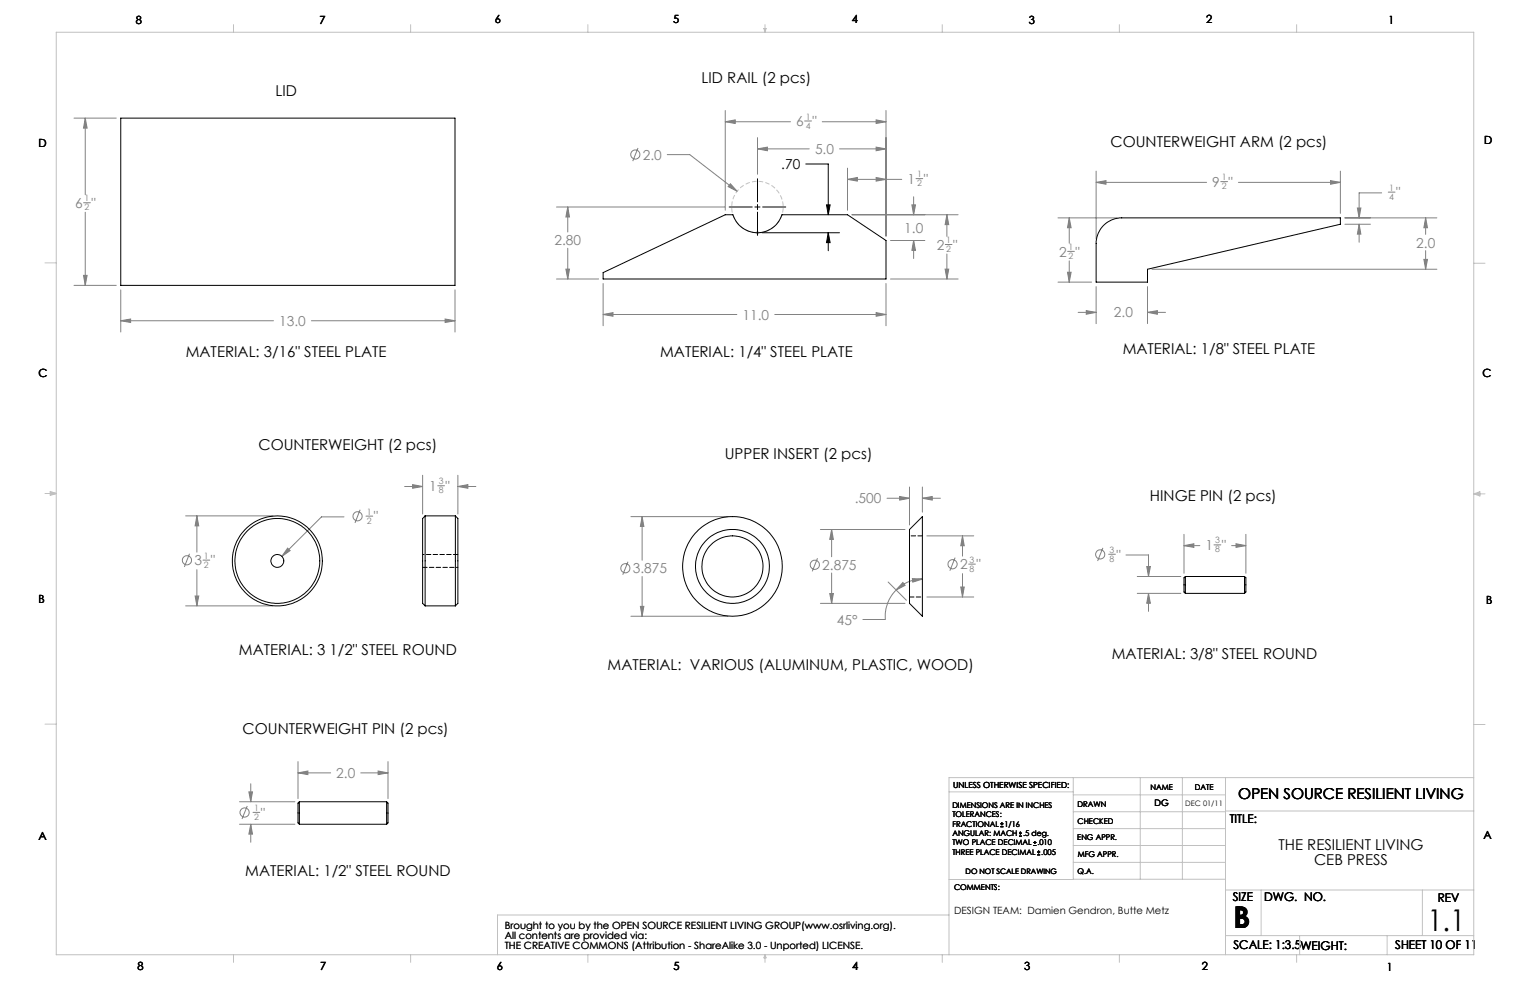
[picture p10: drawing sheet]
<svg xmlns="http://www.w3.org/2000/svg" width="432mm" height="279mm" viewBox="0 0 432 279" stroke-linecap="round" stroke-linejoin="round" font-family="sans-serif">
<g fill="none" stroke="#808080" stroke-width=".28">
<path d="M20.9 33.3h11.9M24.1 33.3l.5 2.9h-1zM24.1 33.3v21.6M204.7 34.4l2.8-.6v1.1zM204.7 31.2v28.1M204.7 34.4h18.4M213.8 38.8v10.4M227.1 34.1h1.9M232.1 34.4h17.9M247.3 33.8l2.7 .6-2.7 .5zM250 31.2v35.4M23.6 57.2h1.9"/>
<path d="M24.1 59.9v20.6M157.1 58.4h47.4M160.2 58.4l.5 2.8h-1zM160.2 58.4v7.1M180.1 41.8l-1.5 3.7M188.3 43.6h6.4l13.3 10.4M206.1 51.9l1.9 2.1-2.5-1.3zM213.8 42l2.8-.5v1zM213.8 42h14.6M236.9 42h13.1M239.2 50.6l2.8-.5v1zM239.2 47.4v11.9"/>
<path d="M239.2 50.6h15.3M247.3 41.5l2.7 .5-2.7 .5zM247.3 50.1l2.7 .5-2.7 .5zM257.4 57.8h1l-.6 2.8zM257.8 55.5v5.1M258.5 50.4h1.9M309.4 51.5l2.7-.5v1zM309.4 48.3v19.2M309.4 51.5h31.1M344.5 51.3h2M349.5 51.5h28.8M375.5 51l2.8 .5-2.8 .5z"/>
<path d="M378.3 48.3v11.9M383.1 58.7h1l-.5 2.8zM389.9 54.4h-6.3v7.1M391.8 54.2h1.9M23.6 77.7h1l-.5 2.8zM157.1 78.7h11.8M159.7 76h1l-.5 2.7zM160.2 70.1v8.6M240.5 60.6h29.9M251.3 67.9h9.7M251.3 78.7h19.1M257.8 67.9l.6 2.8h-1z"/>
<path d="M257.8 67.9v5.1M266.7 76h1.1l-.6 2.7zM266.8 69h1.9M267.2 60.6l.6 2.8h-1.1zM267.2 60.6v6.1M267.2 71.7v7M298.6 61.5h16.7M298.6 79.6h9.5M301.3 76.8h1l-.5 2.8zM301.3 70.9h1.9M301.8 61.5l.5 2.8h-1zM301.8 61.5v7.2"/>
<path d="M301.8 73.6v6M325.1 76h80.4M379.6 61.5h25.9M379.6 63.3h7.2M383.6 63.3l.5 2.8h-1zM383.6 63.3v5.1M401.8 73.2h1.1l-.6 2.8zM402.3 61.5l.6 2.8h-1.1zM402.3 61.5v4.6M402.3 70.7v5.3M20.9 80.5h11.9M34.1 90.5l2.8-.5v1z"/>
<path d="M34.1 81.8v11.9M34.1 90.5h43.1M87.9 90.5h40.5M125.6 90l2.8 .5-2.8 .5zM128.4 81.8v11.9M170.2 88.8l2.8-.6v1.1zM170.2 80v11.9M170.2 88.8h37.8M218.7 88.8h31.3M247.3 88.2l2.7 .6-2.7 .5zM250 80v11.9M304.3 88.2h5.1"/>
<path d="M306.6 87.7l2.8 .5-2.8 .5zM309.4 80.9v10.4M323.8 88.2l2.8-.5v1zM323.8 80.9v10.4M323.8 88.2h5.1M114.2 137.3h5.1M116.5 136.8l2.8 .5-2.8 .5zM119.3 134.1v11M123.5 137.1h1.9M129.2 137.3l2.8-.5v1zM129.2 134.1v11M129.2 137.3h5.1"/>
<path d="M256.7 137.4v10.8M260.3 137.4v7.1M52.4 145.6h24.6M53.5 156.3l-1.5 3.7M55.6 145.6l.5 2.8h-1zM55.6 145.6v10.2M57.3 158.1h1.9M81.2 154.7l.7 .7-2.3 1.6zM97.1 145.9h-6.4l-11.1 11.1M101.6 143.9l-1.4 3.7M103.3 145.7h1.9M177.2 158.5l-1.4 3.7"/>
<path d="M178 145.8h27.5M181.2 145.8l.5 2.8h-1zM181.2 145.8v12.3M230.7 157.6l-1.5 3.7M231.5 149.4h23.9M234.7 149.4l.5 2.8h-1zM234.7 149.4v7.7M250.3 140.6h6.4M253.9 140.1l2.8 .5-2.8 .5zM260.3 140.6l2.8-.5v1zM260.3 140.6h5.1M261.6 151.2h13.2"/>
<path d="M269.6 157.4l-1.5 3.7M271.6 151.2l.5 2.8h-1zM271.6 151.2v5.8M273.4 159.2h1.9M311.3 154.6l-1.5 3.7M312.9 156.4h1.9M317.8 156.6h6.3v6.1M323.6 159.9h1.1l-.6 2.8zM334.2 154l2.7-.5v1zM334.2 150.8v11M334.2 154h4.4M342.6 153.8h2"/>
<path d="M347.6 154h4M348.8 153.5l2.8 .5-2.8 .5zM351.6 150.8v11M52.4 171h24.6M55.1 168.2h1l-.5 2.8zM55.6 160.8v10.2M178 173.9h27.5M180.7 171.1h1l-.5 2.8zM181.2 162.7v11.2M231.5 170.3h23.9M234.2 167.5h1l-.5 2.8zM234.7 161.7v8.6"/>
<path d="M250.6 164.3l5.2 5.1M252.9 166.5a10.4 10.4 0 0 0-3 8.3h-6.4M254.8 164.4l.6 .8-2.5 1.3zM257.5 163.3l2.8 .1-2.7 .9zM260.3 163.4a10.5 10.5 0 0 0-7.4 3.1M261.6 168.5h13.2M271.1 165.7h1l-.5 2.8zM271.6 161.9v6.6M321 162.7h12.3M321 167.5h12.3M324.1 167.5l.6 2.8h-1.1zM324.1 167.5v5"/>
<path d="M84.1 218.1l2.8-.5v1zM84.1 214.9v10.5M84.1 218.1h9.2M101.8 218.1h7.7M106.7 217.6l2.8 .5-2.8 .5zM109.5 214.9v10.5M67.6 226.3h15.6M67.6 232.6h15.6M69.8 227.5l-1.5 3.6M70.2 223.5h1.1l-.5 2.8zM70.8 232.6l.5 2.8h-1.1zM70.8 221.2v5.1"/>
<path d="M70.8 232.6v5.1M71.4 229.3h1.9"/>
<circle cx="179.3" cy="43.6" r="1.29"/>
<circle cx="52.8" cy="158.1" r="1.29"/>
<circle cx="100.9" cy="145.7" r="1.29"/>
<circle cx="230" cy="159.4" r="1.29"/>
<circle cx="268.8" cy="159.2" r="1.29"/>
<circle cx="310.5" cy="156.5" r="1.29"/>
<circle cx="176.5" cy="160.4" r="1.3"/>
<circle cx="69" cy="229.3" r="1.3"/>
</g>
<g fill="none" stroke="#000" stroke-width=".28">
<path d="M205.8 58.4h6.5M213 58.4h1.5M213.8 50.4v6.6M213.8 57.7v1.5M213.8 59.9v6.5M215.2 58.4h6.6M227.4 46.3h6.4v14.3M233.3 57.8h1l-.5 2.8zM215.1 65.7h21.8M233.8 65.7l.5 2.8h-1zM233.8 65.7v5.1M282.3 233.3h.9"/>
<path d="M282.3 232.5h.9M282.8 232.1v.8M287.6 236h.8M287.6 235.1h.8M288 234.7v.8M291.6 238.6h.9M291.6 237.8h.9M292.1 237.4v.8M292.7 241.3h.8M292.7 240.5h.8M293.1 240v.8"/>
</g>
<g fill="none" stroke="#c0c0c0" stroke-width=".28">
<path d="M15.9 9.1h400v260.4h-400zM65.9 6.9v2.2M115.9 6.9v2.2M165.9 6.9v2.2M215.6 8h.6l-.3 1.1zM215.7 8l.2 1.1M215.9 6.9v2.2M216 8l-.1 1.1M265.9 6.9v2.2M315.9 6.9v2.2M365.9 6.9v2.2M12.7 74.2h3.2"/>
<path d="M213.3 65.7h1M213.4 65.3l.7 .7M213.8 65.2v1M214.1 65.3l-.7 .7M415.9 74.3h3.2M12.7 139.3h3.2M14.2 139.1l1.7 .2M14.2 138.7l1.7 .6-1.7 .5zM15.9 139.3l-1.7 .3M415.9 139.4h3.2M415.9 139.4l1.8-.6v1.2zM415.9 139.4l1.8 .3"/>
<path d="M417.7 139.2l-1.8 .2M12.7 204.4h3.2M302.9 219.5v28.7h-35.1M321.8 219.5v28.6M333.7 219.5v28.6M345.9 219.5v50M415.9 204.5h3.2M415.9 219.5h-148.1v50M267.8 223.5h35.1M302.9 233.9h43M302.9 229.1h43M302.9 224.3h43"/>
<path d="M302.9 238.6h43M345.9 228.9h70M267.8 258.2h-127.4v11.3M302.9 248.1h43M302.9 243.4h43M345.9 251.2h70M355.9 251.2v12.9M401.4 251.2v12.9M65.9 269.5v2.1M115.9 269.5v2.1M165.9 269.5v2.1M215.9 269.5v2.1"/>
<path d="M215.9 269.5l.3 .8h-.6zM265.9 269.5v2.1M315.9 269.5v2.1M345.9 264.1h70M365.9 269.5v2.1M366.8 264.1v5.4M391.5 264.1v5.4"/>
</g>
<path d="M220.7 56.3a7.3 7.3 0 0 0-12.1-3 7.3 7.3 0 0 0 3.2 12.1 7.3 7.3 0 0 0 9-8.7l-.1-.4" fill="none" stroke="#c0c0c0" stroke-width=".28" stroke-dasharray="1.3 .6" stroke-linecap="butt"/>
<path d="M233.8 65.7l.5 2.8h-1zM233.3 57.8h1l-.5 2.8z" fill="#000"/>
<g fill="#808080">
<path d="M206.1 51.9l1.9 2.1-2.5-1.3z"/>
<path d="M34.1 90.5l2.8-.5v1zM125.6 90l2.8 .5-2.8 .5zM24.1 33.3l.5 2.9h-1zM23.6 77.7h1l-.5 2.8zM247.3 88.2l2.7 .6-2.7 .5zM170.2 88.8l2.8-.6v1.1zM247.3 33.8l2.7 .6-2.7 .5zM204.7 34.4l2.8-.6v1.1zM247.3 41.5l2.7 .5-2.7 .5zM213.8 42l2.8-.5v1zM247.3 50.1l2.7 .5-2.7 .5zM239.2 50.6l2.8-.5v1zM257.8 67.9l.6 2.8h-1zM257.4 57.8h1l-.6 2.8zM159.7 76h1l-.5 2.7zM160.2 58.4l.5 2.8h-1zM267.2 60.6l.6 2.8h-1.1zM266.7 76h1.1l-.6 2.7zM309.4 51.5l2.7-.5v1zM375.5 51l2.8 .5-2.8 .5zM301.8 61.5l.5 2.8h-1zM301.3 76.8h1l-.5 2.8zM306.6 87.7l2.8 .5-2.8 .5zM323.8 88.2l2.8-.5v1zM402.3 61.5l.6 2.8h-1.1zM401.8 73.2h1.1l-.6 2.8zM383.1 58.7h1l-.5 2.8zM383.6 63.3l.5 2.8h-1zM81.2 154.7l-1.6 2.3 2.3-1.6zM55.6 145.6l.5 2.8h-1zM55.1 168.2h1l-.5 2.8zM116.5 136.8l2.8 .5-2.8 .5zM129.2 137.3l2.8-.5v1zM181.2 145.8l.5 2.8h-1zM180.7 171.1h1l-.5 2.8zM271.6 151.2l.5 2.8h-1zM271.1 165.7h1l-.5 2.8zM234.7 149.4l.5 2.8h-1zM234.2 167.5h1l-.5 2.8zM253.9 140.1l2.8 .5-2.8 .5zM260.3 140.6l2.8-.5v1zM257.5 163.3l2.8 .1-2.7 .9zM254.8 164.4l.6 .8-2.5 1.3zM70.2 223.5h1.1l-.5 2.8zM70.8 232.6l.5 2.8h-1.1zM84.1 218.1l2.8-.5v1zM106.7 217.6l2.8 .5-2.8 .5zM323.6 159.9h1.1l-.6 2.8zM324.1 167.5l.6 2.8h-1.1zM334.2 154l2.7-.5v1zM348.8 153.5l2.8 .5-2.8 .5z"/>
</g>
<g fill="none" stroke="#000" stroke-width=".28">
<path d="M34.1 33.3h94.3v47.2h-94.3zM170.2 76.9l34.5-16.3h2.1a7.3 7.3 0 0 0 7 5.1 7.3 7.3 0 0 0 6.9-5.1h18.5l10.8 7.3v10.8h-79.8zM311.7 63.4a7.2 7.2 0 0 1 4.9-1.9h61.7v1.8l-54.5 12.7v3.6h-14.4v-10.9a7.2 7.2 0 0 1 2.3-5.3zM120 145.6v25.4M120 145.6l-.7 .7v24l.7 .7M120 145.6h8.5M128.5 145.6v25.4M128.5 145.6l.7 .7v24l-.7 .7M256.7 149.4l3.6-3.6v28.1l-3.6-3.6zM120 171h8.5M334.5 162.7v4.8M334.5 162.7l-.3 .4v4l.3 .4"/>
<path d="M334.5 162.7h16.7M334.5 167.5h16.7M351.2 162.7v4.8M351.2 162.7l.4 .4v4l-.4 .4M84.5 226.3v6.3M84.5 226.3l-.4 .4v5.5l.4 .4M84.5 226.3h24.6M84.5 232.6h24.6M109.1 226.3v6.3M109.1 226.3l.4 .4v5.5l-.4 .4"/>
<circle cx="78.3" cy="158.3" r="1.81"/>
<circle cx="78.3" cy="158.3" r="12"/>
<circle cx="78.3" cy="158.3" r="12.7"/>
<circle cx="206.7" cy="159.8" r="8.6"/>
<circle cx="206.7" cy="159.9" r="10.4"/>
<circle cx="206.7" cy="159.9" r="14.1"/>
</g>
<path d="M129.2 156.5h-9.9M260.3 151.2h-3.6M119.3 160.1h9.9M256.7 168.5h3.6" fill="none" stroke="#000" stroke-width=".28" stroke-dasharray="1.3 .6"/>
<g font-size="8.5">
<text x="348.1" y="261.8">B</text>
<text x="402.8" y="262.8">1.1</text>
</g>
<g font-size="4.2">
<text x="198" y="23.3">LID RAIL (2 pcs)</text>
<text x="77.7" y="27.2">LID</text>
<text x="313.4" y="41.6">COUNTERWEIGHT ARM (2 pcs)</text>
<text x="52.4" y="100.7">MATERIAL: 3/16&quot; STEEL PLATE</text>
<text x="186.3" y="100.7">MATERIAL: 1/4&quot; STEEL PLATE</text>
<text x="316.8" y="100">MATERIAL: 1/8&quot; STEEL PLATE</text>
<text x="73" y="127">COUNTERWEIGHT (2 pcs)</text>
<text x="204.5" y="129.4">UPPER INSERT (2 pcs)</text>
<text x="324.6" y="141.4">HINGE PIN (2 pcs)</text>
<text x="67.4" y="184.9">MATERIAL: 3 1/2&quot; STEEL ROUND</text>
<text x="171.5" y="189">MATERIAL: VARIOUS (ALUMINUM, PLASTIC, WOOD)</text>
<text x="313.8" y="186.1">MATERIAL: 3/8&quot; STEEL ROUND</text>
<text x="68.5" y="207.3">COUNTERWEIGHT PIN (2 pcs)</text>
<text x="349.5" y="225.6">OPEN SOURCE RESILIENT LIVING</text>
<text x="360.8" y="239.9">THE RESILIENT LIVING</text>
<text x="370.9" y="244.2">CEB PRESS</text>
<text x="69.2" y="247.1">MATERIAL: 1/2&quot; STEEL ROUND</text>
</g>
<g font-size="3.9" fill="#808080">
<text x="224.7" y="35.6">6 &quot;</text>
<text x="181.4" y="45.1">2.0</text>
<text x="230" y="43.5">5.0</text>
<text x="256.1" y="51.9">1 &quot;</text>
<text x="342.1" y="52.8">9 &quot;</text>
<text x="21.2" y="58.7">6 &quot;</text>
<text x="394" y="55.7">&quot;</text>
<text x="255.2" y="65.7">1.0</text>
<text x="156.5" y="69.2">2.80</text>
<text x="264.4" y="70.5">2 &quot;</text>
<text x="399.7" y="69.9">2.0</text>
<text x="298.9" y="72.4">2 &quot;</text>
<text x="314.4" y="89.6">2.0</text>
<text x="78.8" y="92">13.0</text>
<text x="209.6" y="90.2">11.0</text>
<text x="121.1" y="138.6">1 &quot;</text>
<text x="241.3" y="142.1">.500</text>
<text x="105.5" y="147.2">&quot;</text>
<text x="340.2" y="155.3">1 &quot;</text>
<text x="54.9" y="159.6">3 &quot;</text>
<text x="178.6" y="161.8">3.875</text>
<text x="232.1" y="160.8">2.875</text>
<text x="270.9" y="160.7">2 &quot;</text>
<text x="315.1" y="157.9">&quot;</text>
<text x="236.2" y="176.3">45°</text>
<text x="94.9" y="219.5">2.0</text>
<text x="73.6" y="230.8">&quot;</text>
</g>
<text font-size="3.9" x="220.5" y="47.7">.70</text>
<g font-size="3.4">
<text x="347.1" y="232.3">TITLE:</text>
<text x="347.9" y="254.3">SIZE</text>
<text x="356.7" y="254.4">DWG. NO.</text>
<text x="405.7" y="254.5">REV</text>
<text x="348.1" y="267.9">SCALE: 1:3.5</text>
<text x="367" y="268">WEIGHT:</text>
<text x="393.8" y="267.9">SHEET 10 OF 11</text>
</g>
<g font-size="3.2">
<text x="38.3" y="6.7">8</text>
<text x="90.2" y="6.7">7</text>
<text x="139.7" y="6.5">6</text>
<text x="190" y="6.5">5</text>
<text x="240.4" y="6.5">4</text>
<text x="290.4" y="6.7">3</text>
<text x="340.4" y="6.5">2</text>
<text x="391.9" y="6.7">1</text>
<text x="10.9" y="41.6">D</text>
<text x="418.9" y="40.7">D</text>
<text x="10.9" y="106.3">C</text>
<text x="418.4" y="106.4">C</text>
<text x="10.8" y="170.2">B</text>
<text x="419.4" y="170.6">B</text>
<text x="10.8" y="237.2">A</text>
<text x="418.6" y="236.8">A</text>
<text x="38.8" y="273.8">8</text>
<text x="90.4" y="273.8">7</text>
<text x="140.2" y="273.8">6</text>
<text x="190.1" y="273.9">5</text>
<text x="240.5" y="273.8">4</text>
<text x="289" y="273.9">3</text>
<text x="339.1" y="273.8">2</text>
<text x="391.4" y="274.1">1</text>
</g>
<g font-size="2.8">
<text x="269.3" y="257.9">DESIGN TEAM: Damien Gendron, Butte Metz</text>
<text x="142.4" y="262">Brought to you by the OPEN SOURCE RESILIENT LIVING GROUP(www.osrliving.org).</text>
<text x="142.4" y="264.9">All contents are provided via:</text>
<text x="142.4" y="267.7">THE CREATIVE COMMONS (Attribution - ShareAlike 3.0 - Unported) LICENSE.</text>
</g>
<g font-size="2.5" fill="#808080">
<text x="227.4" y="33.8">1</text>
<text x="227.4" y="36.3">4</text>
<text x="258.8" y="50">1</text>
<text x="258.8" y="52.5">2</text>
<text x="344.8" y="50.9">1</text>
<text x="344.8" y="53.4">2</text>
<text x="392.1" y="53.8">1</text>
<text x="23.9" y="56.8">1</text>
<text x="23.9" y="59.3">2</text>
<text x="392.1" y="56.4">4</text>
<text x="267.1" y="68.6">1</text>
<text x="267.1" y="71.1">2</text>
<text x="301.6" y="70.5">1</text>
<text x="301.6" y="73.1">2</text>
<text x="123.8" y="136.7">3</text>
<text x="123.8" y="139.2">8</text>
<text x="103.6" y="145.3">1</text>
<text x="103.6" y="147.8">2</text>
<text x="342.9" y="153.4">3</text>
<text x="342.9" y="155.9">8</text>
<text x="57.6" y="157.7">1</text>
<text x="57.6" y="160.2">2</text>
<text x="273.6" y="158.8">3</text>
<text x="273.6" y="161.3">8</text>
<text x="313.2" y="156">3</text>
<text x="313.2" y="158.6">8</text>
<text x="71.7" y="228.9">1</text>
<text x="71.7" y="231.4">2</text>
</g>
<text font-size="2.5" x="325.8" y="227.6">DG</text>
<text font-size="2.4" x="269" y="222.4">UNLESS OTHERWISE SPECIFIED:</text>
<g font-size="2.2">
<text x="268.8" y="228">DIMENSIONS ARE IN INCHES</text>
<text x="304.1" y="227.7">DRAWN</text>
<text x="324.7" y="222.9">NAME</text>
<text x="337.2" y="222.9">DATE</text>
<text x="268.8" y="230.6">TOLERANCES:</text>
<text x="268.8" y="233.3">FRACTIONAL</text>
<text x="283.5" y="233.3">1/16</text>
<text x="304.1" y="232.6">CHECKED</text>
<text x="268.8" y="238.6">TWO PLACE DECIMAL</text>
<text x="268.8" y="235.9">ANGULAR: MACH</text>
<text x="288.7" y="236">.5 deg.</text>
<text x="292.8" y="238.6">.010</text>
<text x="304" y="237.2">ENG APPR.</text>
<text x="268.8" y="241.3">THREE PLACE DECIMAL</text>
<text x="293.9" y="241.3">.005</text>
<text x="304.2" y="241.9">MFG APPR.</text>
<text x="269.3" y="251.2">COMMENTS:</text>
<text x="304.1" y="246.7">Q.A.</text>
</g>
<g font-size="2.1">
<text x="334.5" y="227.6">DEC 01/11</text>
<text x="272.5" y="246.7">DO NOT SCALE DRAWING</text>
</g>
</svg>
